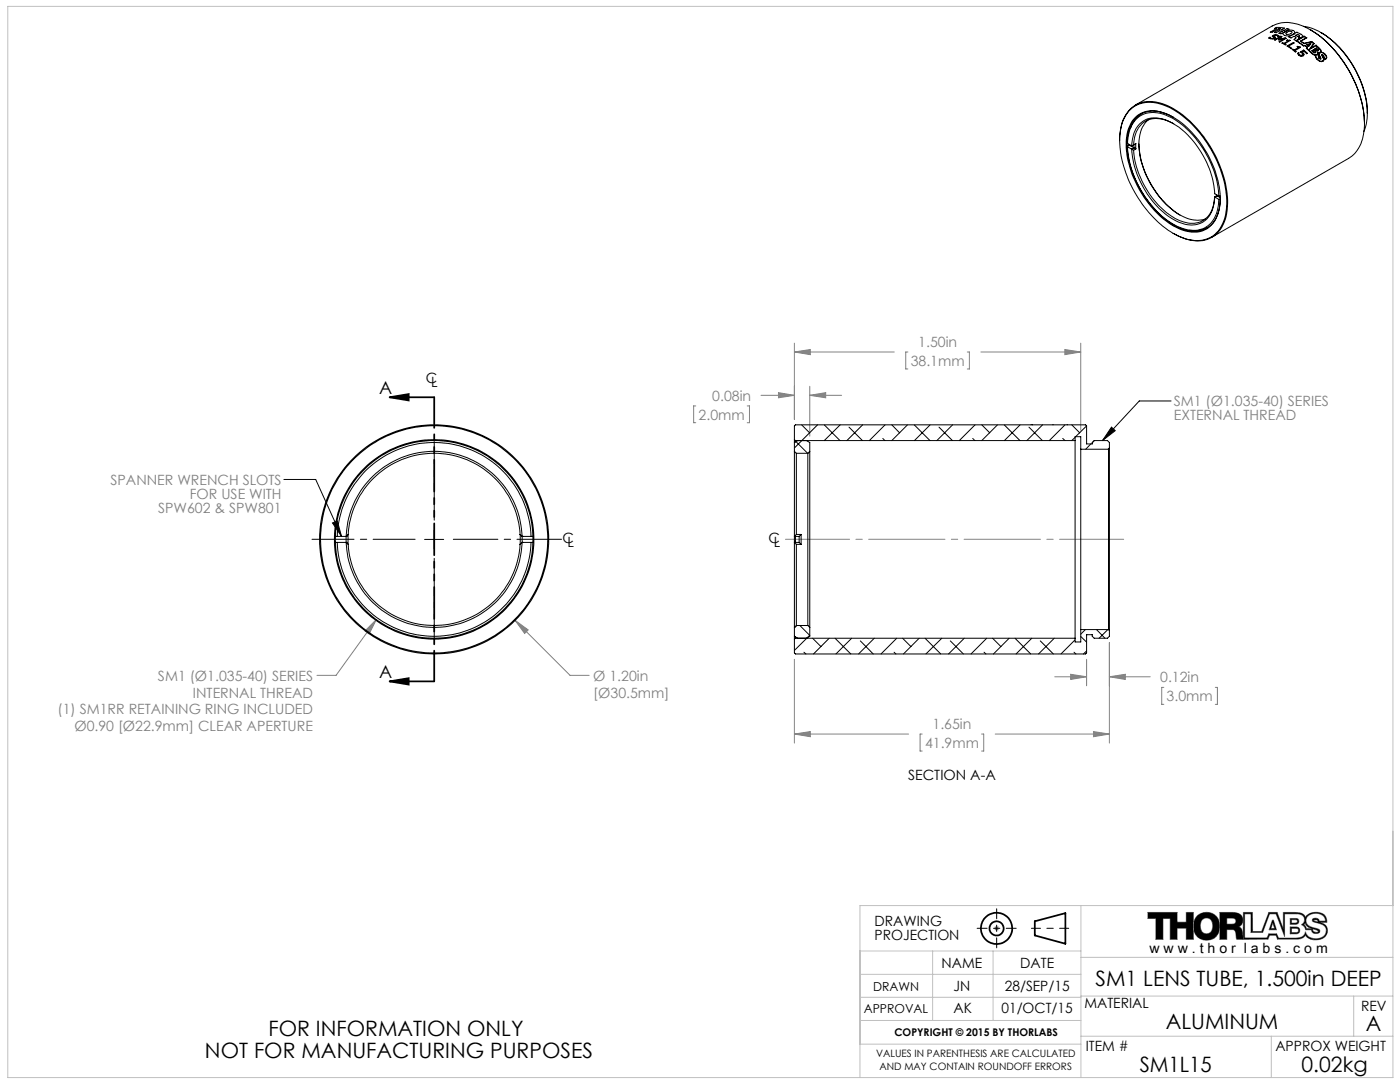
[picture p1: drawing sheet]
<svg xmlns="http://www.w3.org/2000/svg" width="279mm" height="216mm" viewBox="0 0 279 216" stroke-linecap="round" stroke-linejoin="round" font-family="sans-serif">
<g fill="none" stroke="#000" stroke-width=".35">
<path d="M77.8 79.3l3.8-.7v1.3zM77.8 79.3h8.8M77.8 136l3.8-.7v1.3zM77.8 136h8.8M206.5 183.8l6.1-1.6v6.1l-6.1-1.6z"/>
<circle cx="198.9" cy="185.2" r="3.1"/>
<circle cx="198.9" cy="185.2" r="1.4"/>
</g>
<g fill="none" stroke="#808080" stroke-width=".2">
<path d="M151.9 78.9h6.6M155.4 78.4l3.1 .5-3.1 .5zM158.5 70.2l3.2-.5v1.1zM158.5 68.5v15.2M158.5 70.2h20M161.6 78.9l3.2-.5v1zM161.6 77.1v9.9M161.6 78.9h6.4M181.2 70.2h-.4v3.4h.4M193 70.2h.5v3.4h-.5M195.8 70.2h19.9M212.5 69.7l3.2 .5-3.2 .6z"/>
<path d="M215.7 68.5v17.4M138.9 81h-.5v3.3h.5M149.1 81h.5v3.3h-.5M75.1 123.6l-1.4 2.9-.9-.6zM75.1 123.6l-8 11.2h-3.8M102.8 123.8l2.6 1.9-.7 .7zM102.8 123.8l11 11h3.8M158.5 131.6v16.7M210.5 135h6.4M213.7 134.5l3.2 .5-3.2 .6zM216.9 131.6v5.2M221.4 135l3.2-.5v1.1z"/>
<path d="M221.4 128.2v20.1M221.4 135h8.2M232.3 137.2h-.5v3.3h.5M242.5 137.2h.5v3.3h-.5M158.5 146.5l3.2-.5v1zM158.5 146.5h22.8M184 146.5h-.4v3.4h.4M195.9 146.5h.4v3.4h-.4M198.6 146.5h22.8M218.2 146l3.2 .5-3.2 .5zM198.4 185.2h1M198.5 184.9l.7 .7"/>
<path d="M198.9 184.7v1M199.2 184.9l-.7 .7M229.1 182.1h5.8v1.9h1.8v-1.9h1.5v5.3h-1.5v-2.2h-1.8v2.2h-1.4v-4.1h-1.4v4.1h-1.4v-4.1h-1.6zM239 182.7a2.7 2.7 0 0 1 3.3-.2 2.7 2.7 0 0 1 1 3.1 2.65 2.65 0 0 1-3.2 1.9 2.65 2.65 0 0 1-1.9-3.3l.2-.6zM239.9 183.5a1.21 1.21 0 0 1 1.3-.3 1.21 1.21 0 0 1 .8 1.1 1.49 1.49 0 0 1-1.2 2 1.69 1.69 0 0 1-.9-2.8zM244.8 183.2h1.2a.61 .61 0 0 1 .7 .6 .61 .61 0 0 1-.7 .6h-1.2zM247.2 184.9a1.46 1.46 0 0 0 .8-1.6 1.46 1.46 0 0 0-1.3-1.2h-3.2v5.3h1.3v-1.9h1.3a1.71 1.71 0 0 1 .6 1.7l.1 .2h1.3M247.2 184.9a2.41 2.41 0 0 1 .9 2.2v.3M247.2 184.9h.1M248.4 182.4h1.3v3.7h2.3l1.4-3.7h1.3l1.7 4.4v-4.4h2.2a1.26 1.26 0 0 1 1.4 .3 1.26 1.26 0 0 1 .1 1.5l-.4 .3a1.2 1.2 0 0 1 .9 1h1.2a.86 .86 0 0 0 .7 .8 .86 .86 0 0 0 .9-.5l-.1-.3a5.9 5.9 0 0 1-2.5-1.2 1.4 1.4 0 0 1 1.3-2 1.84 1.84 0 0 1 2.4 1.5h-1.2a.73 .73 0 0 0-.6-.6 .73 .73 0 0 0-.8 .4l.1 .3a5.7 5.7 0 0 1 2.5 1.1 1.59 1.59 0 0 1-1.5 2.3 2.11 2.11 0 0 1-2.5-1.4 1.54 1.54 0 0 1-1.8 1.3h-3.5l-.4-.9h-1.6l-.3 .8h-4.5zM253.9 183.6h.2l.6 1.9h-1.4zM254 184.1l.4 1.2h-.8z"/>
<path d="M257.5 183.3h1.1a.58 .58 0 0 1 .6 .6 .58 .58 0 0 1-.6 .5h-1.1zM257.5 185h1.2a.69 .69 0 0 1 .7 .6 .69 .69 0 0 1-.7 .7h-1.2zM257.7 183.5l1.1 .1 .1 .4-.4 .2h-.8zM257.7 185.2h1a.43 .43 0 0 1 .5 .5 .43 .43 0 0 1-.5 .4h-1zM260.5 184.1a1.57 1.57 0 0 0 1.4 1.2h-1.2l-.5-.8zM262 185.3l1.1 .5a.61 .61 0 0 1-.7 .3 .61 .61 0 0 1-.4-.6zM262.1 183.6a.52 .52 0 0 1 .9 .4zM263.3 184h.1M263.3 184h1.5a1.84 1.84 0 0 0-2.2-2 2.32 2.32 0 0 0-2.1 1.1 1.76 1.76 0 0 0-2.1-1h-2.3v3.3l-1.2-3.3h-1.7l-1.4 3.8h-1.8l-.1-3.8h-1.8v5.3M263.3 184a1.72 1.72 0 0 1 1.6 1.8 1.72 1.72 0 0 1-1.6 1.7 2.53 2.53 0 0 1-2.8-1 1.59 1.59 0 0 1-1.6 .9h-3.9l-.3-.8h-1.3l-.4 .8h-4.9"/>
</g>
<path d="M205.8 185.2h7.5" fill="none" stroke="#000" stroke-width=".2" stroke-dasharray="15.2 1.3 1.3 1.3" stroke-dashoffset="13.4"/>
<path d="M195 185.2h7.8M198.9 181.3v7.8" fill="none" stroke="#000" stroke-width=".2" stroke-dasharray="15.2 1.3 1.3 1.3" stroke-dashoffset="13.2"/>
<g fill="none" stroke="#c0c0c0" stroke-width=".2">
<path d="M1.6 1.3h276.4v213.7h-276.4zM171.6 189.8h44.1M171.6 199h44.1M171.6 194.4h44.1M186.1 189.8v13.8M198.2 189.8v13.8M215.7 198.8h62.3M215.7 180.7v34.3M215.7 191h62.3M270.2 198.8v8M278 180.7h-106.4v34.3M171.6 203.6h44.1"/>
<path d="M171.6 208.4h44.1M215.7 206.8h62.3M253.7 206.8v8.2"/>
</g>
<path d="M240 183.5a1.27 1.27 0 0 1 1.5-.2 1.27 1.27 0 0 1 .5 1.4 1.28 1.28 0 0 1-.6 1.5 1.28 1.28 0 0 1-1.5-.3 2.12 2.12 0 0 1 .1-2.4zM239 182.7a2.83 2.83 0 0 0-.6 3.4 2.83 2.83 0 0 0 3.2 1.4 2.79 2.79 0 0 0 1.7-3.7 2.79 2.79 0 0 0-3.7-1.5zM229.1 182.1h5.8v1.9h1.8v-1.9h1.5v5.3h-1.5v-2.2h-1.8v2.2h-1.4v-4.1h-1.4v4.1h-1.4v-4.1h-1.6zM243.5 182.1h2.7a1.53 1.53 0 0 1 1.7 .9 1.53 1.53 0 0 1-.7 1.9l.5 .4 .2 .3 .2 1.8h-1.3l-.2-1.4-.5-.5h-1.3v1.9h-1.3zM244.8 183.2v1.2h1.4l.4-.4v-.5l-.3-.3zM262.1 183.6h.5a.24 .24 0 0 1 .3 0 .24 .24 0 0 1 0 .3l-.6-.1zM260.5 184.1a1.57 1.57 0 0 0 1.4 1.2h-1.2l-.2-.5a.4 .4 0 0 1 0-.7zM248.1 182.1v5.3h4.9l.4-.8h1.3l.3 .8h3.9a1.64 1.64 0 0 0 1.6-.9 2.71 2.71 0 0 0 3.7 .6 1.66 1.66 0 0 0 .7-1.9 1.66 1.66 0 0 0-1.6-1.2h1.5a1.88 1.88 0 0 0-2.4-2 2.15 2.15 0 0 0-1.9 1.1v-.2a1.84 1.84 0 0 0-2.1-.8h-2.3v3.3l-1.2-3.3h-1.7l-1.4 3.8h-1.8l-.1-3.8zM248.4 182.4h1.3v3.7h2.3l1.4-3.7h1.3l1.7 4.4v-4.4h2.2a1.32 1.32 0 0 1 1.7 1.3l-.1 .4-.5 .4 .2 .1a1.14 1.14 0 0 1 .7 .9h1.2v.4a.85 .85 0 0 0 .9 .4 .85 .85 0 0 0 .7-.6l-.2-.3-.6-.2a2.02 2.02 0 0 1-1.9-1.3 1.53 1.53 0 0 1 1.7-1.7 1.7 1.7 0 0 1 2.1 1.6h-1.2l-.2-.4-.5-.2-.5 .1-.2 .2a.43 .43 0 0 0 .1 .4 .43 .43 0 0 0 .5 .1l.3 .1a1.75 1.75 0 0 1 1.9 1.5 1.83 1.83 0 0 1-2.4 1.7 1.75 1.75 0 0 1-1.8-1.4 1.54 1.54 0 0 1-1.8 1.3h-3.5l-.4-.9h-1.6l-.3 .8h-4.5zM262 185.3l.6 .2a.34 .34 0 0 1 .4 .5l-.4 .1-.4-.2-.2-.2zM253.9 183.6l-.6 1.9h1.4l-.6-1.9zM254 184.1l.4 1.2h-.8zM257.5 183.3h1.4l.3 .3v.5l-.5 .3h-1.2zM257.7 183.5v.7h1l.2-.3-.1-.3zM257.5 185h1.6l.3 .5-.1 .6-.5 .2h-1.3zM257.7 185.2v.9h1.1l.4-.3v-.3l-.3-.3z" fill-rule="evenodd" fill="#000"/>
<path d="M56.7 95.7h6.3l5.2 11.3M221.8 85.2l.8 .7-2.6 2zM233.7 80h-6.3l-7.4 7.9M66.4 104.4l.9-.5 .9 3.1zM84.7 107.6h3.8M86.6 105.7v3.8" fill="none" stroke="#000" stroke-width=".2"/>
<path d="M86.7 111.4v15.7M86.7 103.8v-15.7" fill="none" stroke="#000" stroke-width=".2" stroke-dasharray="15.2 1.3 1.3 1.3" stroke-dashoffset="7.8"/>
<path d="M90.5 107.6h21.6" fill="none" stroke="#000" stroke-width=".2" stroke-dasharray="15.2 1.3 1.3 1.3" stroke-dashoffset="6.3"/>
<path d="M82.8 107.6h-20.5" fill="none" stroke="#000" stroke-width=".2" stroke-dasharray="15.2 1.3 1.3 1.3" stroke-dashoffset="6.9"/>
<path d="M86.7 136v-56.7" fill="none" stroke="#000" stroke-width=".35" stroke-dasharray="6.3 1.3 1.3 1.3 1.3 1.3" stroke-dashoffset=".2"/>
<path d="M156.8 107.6h67.5" fill="none" stroke="#808080" stroke-width=".2" stroke-dasharray="15.2 1.3 1.3 1.3" stroke-dashoffset="2.4"/>
<g fill="#000">
<path d="M66.4 104.4l.9-.5 .9 3.1zM221.8 85.2l.8 .7-2.6 2z"/>
<path d="M77.8 136l3.8-.7v1.3zM77.8 79.3l3.8-.7v1.3z"/>
</g>
<path d="M102.8 123.8l1.9 2.6 .7-.7zM75.1 123.6l-2.3 2.3 .9 .6zM155.4 78.4l3.1 .5-3.1 .5zM161.6 78.9l3.2-.5v1zM158.5 70.2l3.2-.5v1.1zM212.5 69.7l3.2 .5-3.2 .6zM158.5 146.5l3.2-.5v1zM218.2 146l3.2 .5-3.2 .5zM221.4 135l3.2-.5v1.1zM213.7 134.5l3.2 .5-3.2 .6z" fill="#808080"/>
<g fill="none" stroke="#000" stroke-width=".2">
<path d="M253.4 7.4h.1M253.5 6.4l1.3-.7h-.4a2.84 2.84 0 0 1 1.9-.1l-.6 .3 .6 .2 .6-.4 .3 .1-1.5 .9-.5-.1 .7-.4-.5-.1-.7 .4h-.4l1.2-.8h-.3l-1.3 .7zM254.3 7.9l1.3-.7 .2 .1-.4 .5 1.1-.3 .2 .2-1.3 .7-.1-.1 1.1-.6-1.2 .2 .4-.5-1.1 .6zM255 7.3a.44 .44 0 0 0-.4-.3 .44 .44 0 0 0-.4 .3l.4 .2-.5 .3-.9-.2 .2-.2M255 7.3h.1M255 7.3l.2-.1-.2-.2a.74 .74 0 0 0-1.1 .3l.4 .2-.5 .2-.4-.3M255.8 8.6h.4l.9-.4-.3-.2h.1l.6 .1-1.1 .6 .2 .2-.1 .1zM256.4 6.3l.5-.2a1.12 1.12 0 0 1 1.5 .4l-.4 .4M256.4 6.3h.1M256.4 6.3a.42 .42 0 0 0-.4 .5 .42 .42 0 0 0 .6 .3h.8l.6-.2M256.7 6.5a.67 .67 0 0 1 1.1 0v.1a.72 .72 0 0 1-1.2 0zM256.9 9.2l1.2-.7h.2l-1.1 .7 .6 .4-.2 .1z"/>
<path d="M257.9 9.9l.1-.1 .3 .2 .8-.5-.2-.2 .1-.1 .5 .3-1.1 .6 .3 .2-.1 .1zM258 6.9l.8-.5 .5 .2a.82 .82 0 0 1 .6 .7l-.3 .2h-.5M258 6.9h.1M258 6.9l-.8 .5 .4 .2 .6-.4 .2 .1 .3 .3-.4 .3 1.1 .7a1.49 1.49 0 0 0 1.2 .6l.2 .2-.1 .2 1 1 .8 .4a1.2 1.2 0 0 0 1.5 1.2l.2-.2-.1-.6M258.6 7.1l.4-.2a.22 .22 0 0 1 .4 .2 .22 .22 0 0 1-.4 .2zM258.8 8.1l1.5-.8 .3 .2-1.1 .7 .7 .5 1.6-.3 .3 .3-.8 1.2 1.3-.8 .4 .4a.68 .68 0 0 1 .4 .9h-.5l.1 .3-.1 .1 .3 .3a.34 .34 0 0 0-.1 .5 .34 .34 0 0 0 .5 0l-.2-.4a.44 .44 0 0 1 0-.6 .44 .44 0 0 1 .6-.1l.4 .4 .3 .6a.23 .23 0 0 1-.3 .2 .23 .23 0 0 1-.2-.2 .37 .37 0 0 0 0-.4 .37 .37 0 0 0-.4-.1 1.17 1.17 0 0 1 .3 1.1 1.03 1.03 0 0 1-1.4-1.1v-.1a1.74 1.74 0 0 1-1.5-.9l-.4-.3 .1-.3-.3-.3h-.5zM258.9 10.7l.2-.2 .1 .2a.44 .44 0 0 0 .4 .3 .44 .44 0 0 0 .4-.2l-.5-.4 .7-.4 .7 .6-.1 .1-.6-.5-.3 .2a.45 .45 0 0 1 .3 .6 .45 .45 0 0 1-.7 .2zM259.1 10.5h.1M259.1 7.5v.3l-.4 .3 1.5-.9 .6 .3-1.1 .8 .5 .3 1.6-.3 .5 .4-.7 .9 1-.6 .5 .5a.76 .76 0 0 1 .5 .9 1.05 1.05 0 0 1 1.1 1.3l-.2 .2-.4-.5M259.1 7.5h.1M260.1 5.3a8.2 8.2 0 0 1 3.5 1.2M260.8 8.9l.8-.2-.4 .5z"/>
<path d="M260.9 8.9l.5-.1-.2 .3zM261.5 6a7.8 7.8 0 0 0-7.6-.8l-27.3 15.8M261.5 6a23.7 23.7 0 0 1 10.8 19 7.4 7.4 0 0 1-3.2 6.6l-27.3 15.7M261.5 6a23.5 23.5 0 0 1 10.8 18.6M261.8 10.1l.4-.2 .2 .2a.29 .29 0 0 1 .2 .3 .29 .29 0 0 1-.3 .2 .29 .29 0 0 1-.3-.2zM261.9 10.1l.3-.1a.26 .26 0 0 1 .3 .2 .26 .26 0 0 1-.2 .3zM262.4 9.8l.3-.2 .1 .1a.28 .28 0 0 1 .3 .3 .28 .28 0 0 1-.2 .3 .28 .28 0 0 1-.3-.3zM262.5 9.8l.2-.1 .1 .1a.16 .16 0 0 1 .2 .1 .16 .16 0 0 1-.1 .2 .16 .16 0 0 1-.2-.1zM263.1 10.5l.2 .1-.1 .2 .1 .4-.3-.3zM263.2 11.3l.3 .4-.3-.2zM263.6 6.5a20.1 20.1 0 0 1 9.2 17.1l-.2 1.5-.4 1.1M263.6 6.5a19.9 19.9 0 0 1 9.3 16.1"/>
<path d="M263.9 11l.2 .3zM264.1 11.4h.1M223.4 28a7.9 7.9 0 0 1 2.9-6.8 7 7 0 0 1 7.2 .1 23.1 23.1 0 0 1 10.4 12.9 14.6 14.6 0 0 1 .3 10.4 5.6 5.6 0 0 1-7 3.2l-.9-.2-2.1-1M225 29.3a20.1 20.1 0 0 0 9.1 15.4 6.5 6.5 0 0 0 6.4 .7 6.1 6.1 0 0 0 2.7-5.6M225 29.3l.8 .5M225.3 28.8v.1M225.3 28.9l-.3 .4M225.3 28.9l1 .6M225.3 22.1a6.3 6.3 0 0 1 7.6-.9 22 22 0 0 1 10.3 11.7 16.3 16.3 0 0 1 1 11.3 5.7 5.7 0 0 1-7.6 3.5 19.4 19.4 0 0 1-10.2-9.4 19.4 19.4 0 0 1-2.7-12.9 7.8 7.8 0 0 1 1.6-3.3zM225.8 29.1l-.8-.5a6.2 6.2 0 0 1 2.8-5.6 6.5 6.5 0 0 1 6.3 .7 20.1 20.1 0 0 1 9.1 15.5M225.8 29.1a5.6 5.6 0 0 1 2.8-5.2 6.5 6.5 0 0 1 6.2 1.2 18.7 18.7 0 0 1 7.6 13.6l.8 .5M225.8 29.1h.1"/>
<path d="M225.8 29.8a18.2 18.2 0 0 0 9 14.3 5 5 0 0 0 6.3-.7 6.9 6.9 0 0 0 1.3-4.1M225.8 29.8h.1M225.8 29.8l.4 .2M226.2 28.9l.5-.3v1.1M226.2 30a18.2 18.2 0 0 0 8.3 13.6 5.5 5.5 0 0 0 5.9 .2 5.5 5.5 0 0 0 2-4.5M226.2 28.9l-.4 .2M226.3 29.5h.1M226.3 28.9v.6M226.3 29.5l.4 .2M226.3 29.5l-.5 .3M226.7 29.7l-.5 .3M226.7 23.3a5.7 5.7 0 0 1 6.5-.4 20.1 20.1 0 0 1 9.9 13.2 10.2 10.2 0 0 1-1 8.5 5.2 5.2 0 0 1-6.1 1.3 18.3 18.3 0 0 1-9.6-10 14.9 14.9 0 0 1-1.2-10.1l.7-1.6z"/>
<path d="M227.3 28.7a18.4 18.4 0 0 0 8.2 14.2M227.8 22.7a5.1 5.1 0 0 0-2.2 2.8M229.2 23.9a7.1 7.1 0 0 0-1.8 6.7 18.1 18.1 0 0 0 8.2 12.4 6 6 0 0 0 5 .7M234.2 23.4a6.5 6.5 0 0 0-6.7-.5 6.9 6.9 0 0 0-2.6 6.5 20.8 20.8 0 0 0 9.3 15.5 6.3 6.3 0 0 0 7.1 .3 6.7 6.7 0 0 0 2.2-5.6M234.2 24.7a5.5 5.5 0 0 0-6.3 0 5.7 5.7 0 0 0-1.7 4.2M242.4 39.3h.1M242.4 39.3l.8 .5M242.9 38.9v.2zM242.9 39.1h.1M242.9 39.1l-.5 .2M242.9 39.1l.6 .3M243.5 39.1l-.3 .1"/>
<path d="M243.5 39.8h-.3M234.1 46.6h.1M240.9 45.5a5.3 5.3 0 0 1-3.5 .4M158.5 90.1v16.9M158.5 87.7v.6M158.5 90.1l.4 .4M158.5 88.3v1.8M158.5 87.7l.3 .2M158.8 87.9v.3M158.8 87.9h55.8M158.9 88.1l2.3 2.4M158.9 90.5v16.1"/>
<path d="M158.9 90.5h2.3M159.2 87.9l-.7 .4M160 84.8l1.6 1.6M160.9 87.9l.7 .4v1.8M161.2 90.5v34.3M161.6 90.1v35.1M161.6 90.1l-.4 .4M163.2 84.8l-4.7 4.6M164.5 84.8l3.1 3.1M167.7 84.8l-3.2 3.1M169.4 85.2l2.7 2.7M172.2 84.8l-3.2 3.1"/>
<path d="M176.2 87.5l.4 .4M176.6 84.8l-3.1 3.1M178 84.8l1.5 1.6M181.1 84.8l-3.1 3.1M182.5 84.8l3.1 3.1M185.6 84.8l-3.1 3.1M187.4 85.2l2.7 2.7M190.1 84.8l-3.1 3.1M194.1 87.5l.5 .4M194.6 84.8l-3.1 3.1M195.9 84.8l1.6 1.6M199.1 84.8l-3.2 3.1"/>
<path d="M200.4 84.8l3.2 3.1M203.6 84.8l-3.2 3.1M205.4 85.2l2.6 2.7M208.1 84.8l-3.2 3.1M212.1 87.5l.4 .4M212.5 84.8l-3.1 3.1M213.9 84.8l1.6 1.6M214.6 87.9v39.5M214.6 87.9v-.8h1.1v2.5M214.6 87.3l-.7 .6M215.7 89.6v36M215.7 89.6h5.5"/>
<path d="M216.9 84.9l-.3-.1h-57.8l-.3 .1v2.8M216.9 84.9v3.7h1.1v-.3l.4-.4M216.9 85l-2.2 2.1M217.7 88.6l-1 1M218.4 87.9h2.6l.4 .4v1.1M218.4 87.9l-.4 .4M221.2 89.6v36M221.4 89.4v36.4M221.4 89.4l-.2 .2M66.9 108.2h2.2M66.9 107h2.2M67.3 108.2a19.3 19.3 0 0 0 19.3 18.8 19.3 19.3 0 0 0 19.4-18.8"/>
<path d="M67.3 107a19.3 19.3 0 0 1 19.3-18.7 19.3 19.3 0 0 1 19.4 18.7M69.1 108.2h.1M69.1 108.2a17.6 17.6 0 0 0 17.5 17 17.6 17.6 0 0 0 17.6-17M69.1 107h.1M69.1 107a17.6 17.6 0 0 1 17.5-16.9 17.6 17.6 0 0 1 17.6 16.9M69.1 107v1.2M69.1 108.2l.4 .4M69.5 108.6a17.2 17.2 0 0 0 17.1 16.2 17.2 17.2 0 0 0 17.2-16.2M69.5 106.6a17.2 17.2 0 0 1 17.1-16.1 17.2 17.2 0 0 1 17.2 16.1M69.5 106.6v2M69.5 106.6l-.4 .4M103.8 106.6v2"/>
<path d="M103.8 106.6l.4 .4M104.2 108.2h.1M104.2 107h.1M104.2 107v1.2M104.2 108.2l-.4 .4M104.2 108.2h2.2M104.2 107h2.2M158.5 107h.1M158.5 108.2h.1M158.5 108.2v17M158.5 107v1.2M158.5 108.2h1"/>
<path d="M158.5 107h1M158.5 108.2l.4 .4M158.8 107v1.2M158.9 108.6v16.2M158.9 108.6h1M158.9 106.6h1M158.9 106.6l-.4 .4M159.5 107v1.2M159.5 108.2l.4 .4M159.9 106.6v2M159.9 106.6l-.4 .4M158.5 127v.5"/>
<path d="M158.5 125.2v1.8M158.5 127l.7 .4M158.8 127.1v.3M158.8 127.4h55.8M158.8 127.4l-.3 .1M158.9 124.8h2.3M158.9 124.8l-.4 .4M159 124.8l-.5 .5M159.6 124.8l2 2-.5 .4M160.4 130.1l.4 .4M161 127.4l-2.5 2.4M161.2 124.8l.4 .4"/>
<path d="M161.6 125.2v1.8l-.7 .4M162.2 127.4l1.6 1.6M165.5 127.4l-3.2 3.1M166.7 127.4l3.1 3.1M170 127.4l-3.2 3.1M171.7 127.9l2.6 2.6M174.5 127.4l-3.2 3.1M178.4 130.1l.4 .4M179 127.4l-3.2 3.1M180.1 127.4l1.7 1.6M183.4 127.4l-3.1 3.1M184.6 127.4l3.1 3.1"/>
<path d="M188 127.4l-3.2 3.1M189.7 127.9l2.6 2.6M192.4 127.4l-3.1 3.1M196.4 130.1l.3 .4M196.9 127.4l-3.1 3.1M198.1 127.4l1.6 1.6M201.4 127.4l-3.1 3.1M202.6 127.4l3.1 3.1M205.9 127.4l-3.1 3.1M207.6 127.9l2.6 2.6M210.4 127.4l-3.1 3.1M214.3 130.1l.4 .4"/>
<path d="M214.6 127.7l-2.9 2.8M215.7 125.6h5.5M215.7 125.6v2.5h-1.1v-.7M215.7 127l1.2 1.1M216.6 125.6l-.9 .9M216.9 129.9l-.7 .6M218.8 125.6l1.7 1.8M221.1 125.6l-1.7 1.8M221.2 125.6l.2 .2M221.4 125.8v1.2l-.4 .4h-2.6l-.4-.4v-.4h-1.1v3.7l-.3 .2h-57.8l-.3-.2v-2.8"/>
<circle cx="86.6" cy="107.6" r="19.7"/>
<circle cx="86.6" cy="107.6" r="22.9"/>
<circle cx="86.6" cy="107.6" r="22.7"/>
<circle cx="86.6" cy="107.6" r="19.9"/>
</g>
<g font-size="4.2">
<text x="218.6" y="196.7">SM1 LENS TUBE, 1.500in DEEP</text>
<text x="53.6" y="206.8">FOR INFORMATION ONLY</text>
<text x="232.6" y="205.3">ALUMINUM</text>
<text x="272.6" y="205.8">A</text>
<text x="40.9" y="211">NOT FOR MANUFACTURING PURPOSES</text>
<text x="227.5" y="213.9">SM1L15</text>
<text x="259.8" y="213.9">0.02kg</text>
</g>
<g font-size="3.5">
<text x="75.6" y="78.7">A</text>
<text x="75.6" y="135.4">A</text>
</g>
<g font-size="2.8" fill="#808080">
<text x="183.3" y="69.2">1.50in</text>
<text x="181.8" y="73">38.1mm</text>
<text x="139.4" y="83.7">2.0mm</text>
<text x="142.1" y="79.9">0.08in</text>
<text x="234.3" y="81.1">SM1 (Ø1.035-40) SERIES</text>
<text x="234.3" y="83.9">EXTERNAL THREAD</text>
<text x="22" y="96.7">SPANNER WRENCH SLOTS</text>
<text x="37.9" y="99.5">FOR USE WITH</text>
<text x="31.6" y="102.4">SPW602 &amp; SPW801</text>
<text x="31.5" y="135.8">SM1 (Ø1.035-40) SERIES</text>
<text x="118.4" y="135.8">Ø 1.20in</text>
<text x="231.5" y="136.1">0.12in</text>
<text x="11.5" y="142.6">(1) SM1RR RETAINING RING INCLUDED</text>
<text x="38.5" y="139.2">INTERNAL THREAD</text>
<text x="118.4" y="139.2">[Ø30.5mm]</text>
<text x="232.8" y="139.9">3.0mm</text>
<text x="14.8" y="145.9">Ø0.90 [Ø22.9mm] CLEAR APERTURE</text>
<text x="184.6" y="149.2">41.9mm</text>
<text x="186.1" y="145.4">1.65in</text>
</g>
<g font-size="2.8">
<text x="85" y="76.4">C</text>
<text x="86" y="77.2">L</text>
<text x="112.2" y="108.4">C</text>
<text x="113.3" y="109.2">L</text>
<text x="153.4" y="108.3">C</text>
<text x="154.4" y="109.1">L</text>
<text x="181.2" y="155.6">SECTION A-A</text>
<text x="174.5" y="184.8">DRAWING</text>
<text x="174.5" y="187.6">PROJECTION</text>
<text x="229.4" y="190.2">w w w . t h o r l a b s . c o m</text>
<text x="187.9" y="193.2">NAME</text>
<text x="190.3" y="197.7">JN</text>
<text x="200.5" y="197.7">28/SEP/15</text>
<text x="203.6" y="193.2">DATE</text>
<text x="190.3" y="202.2">AK</text>
<text x="199.9" y="202.2">01/OCT/15</text>
<text x="216.4" y="201.2">MATERIAL</text>
<text x="271.6" y="201.8">REV</text>
<text x="216.7" y="209.7">ITEM #</text>
<text x="254.5" y="209.7">APPROX WEIGHT</text>
</g>
<g font-size="2.5">
<text x="174.2" y="197.7">DRAWN</text>
<text x="172.4" y="202.2">APPROVAL</text>
</g>
<text font-size="2.1" x="178.5" y="206.8">COPYRIGHT © 2015 BY THORLABS</text>
<g font-size="2">
<text x="174.8" y="211">VALUES IN PARENTHESIS ARE CALCULATED</text>
<text x="175.5" y="213.5">AND MAY CONTAIN ROUNDOFF ERRORS</text>
</g>
</svg>
